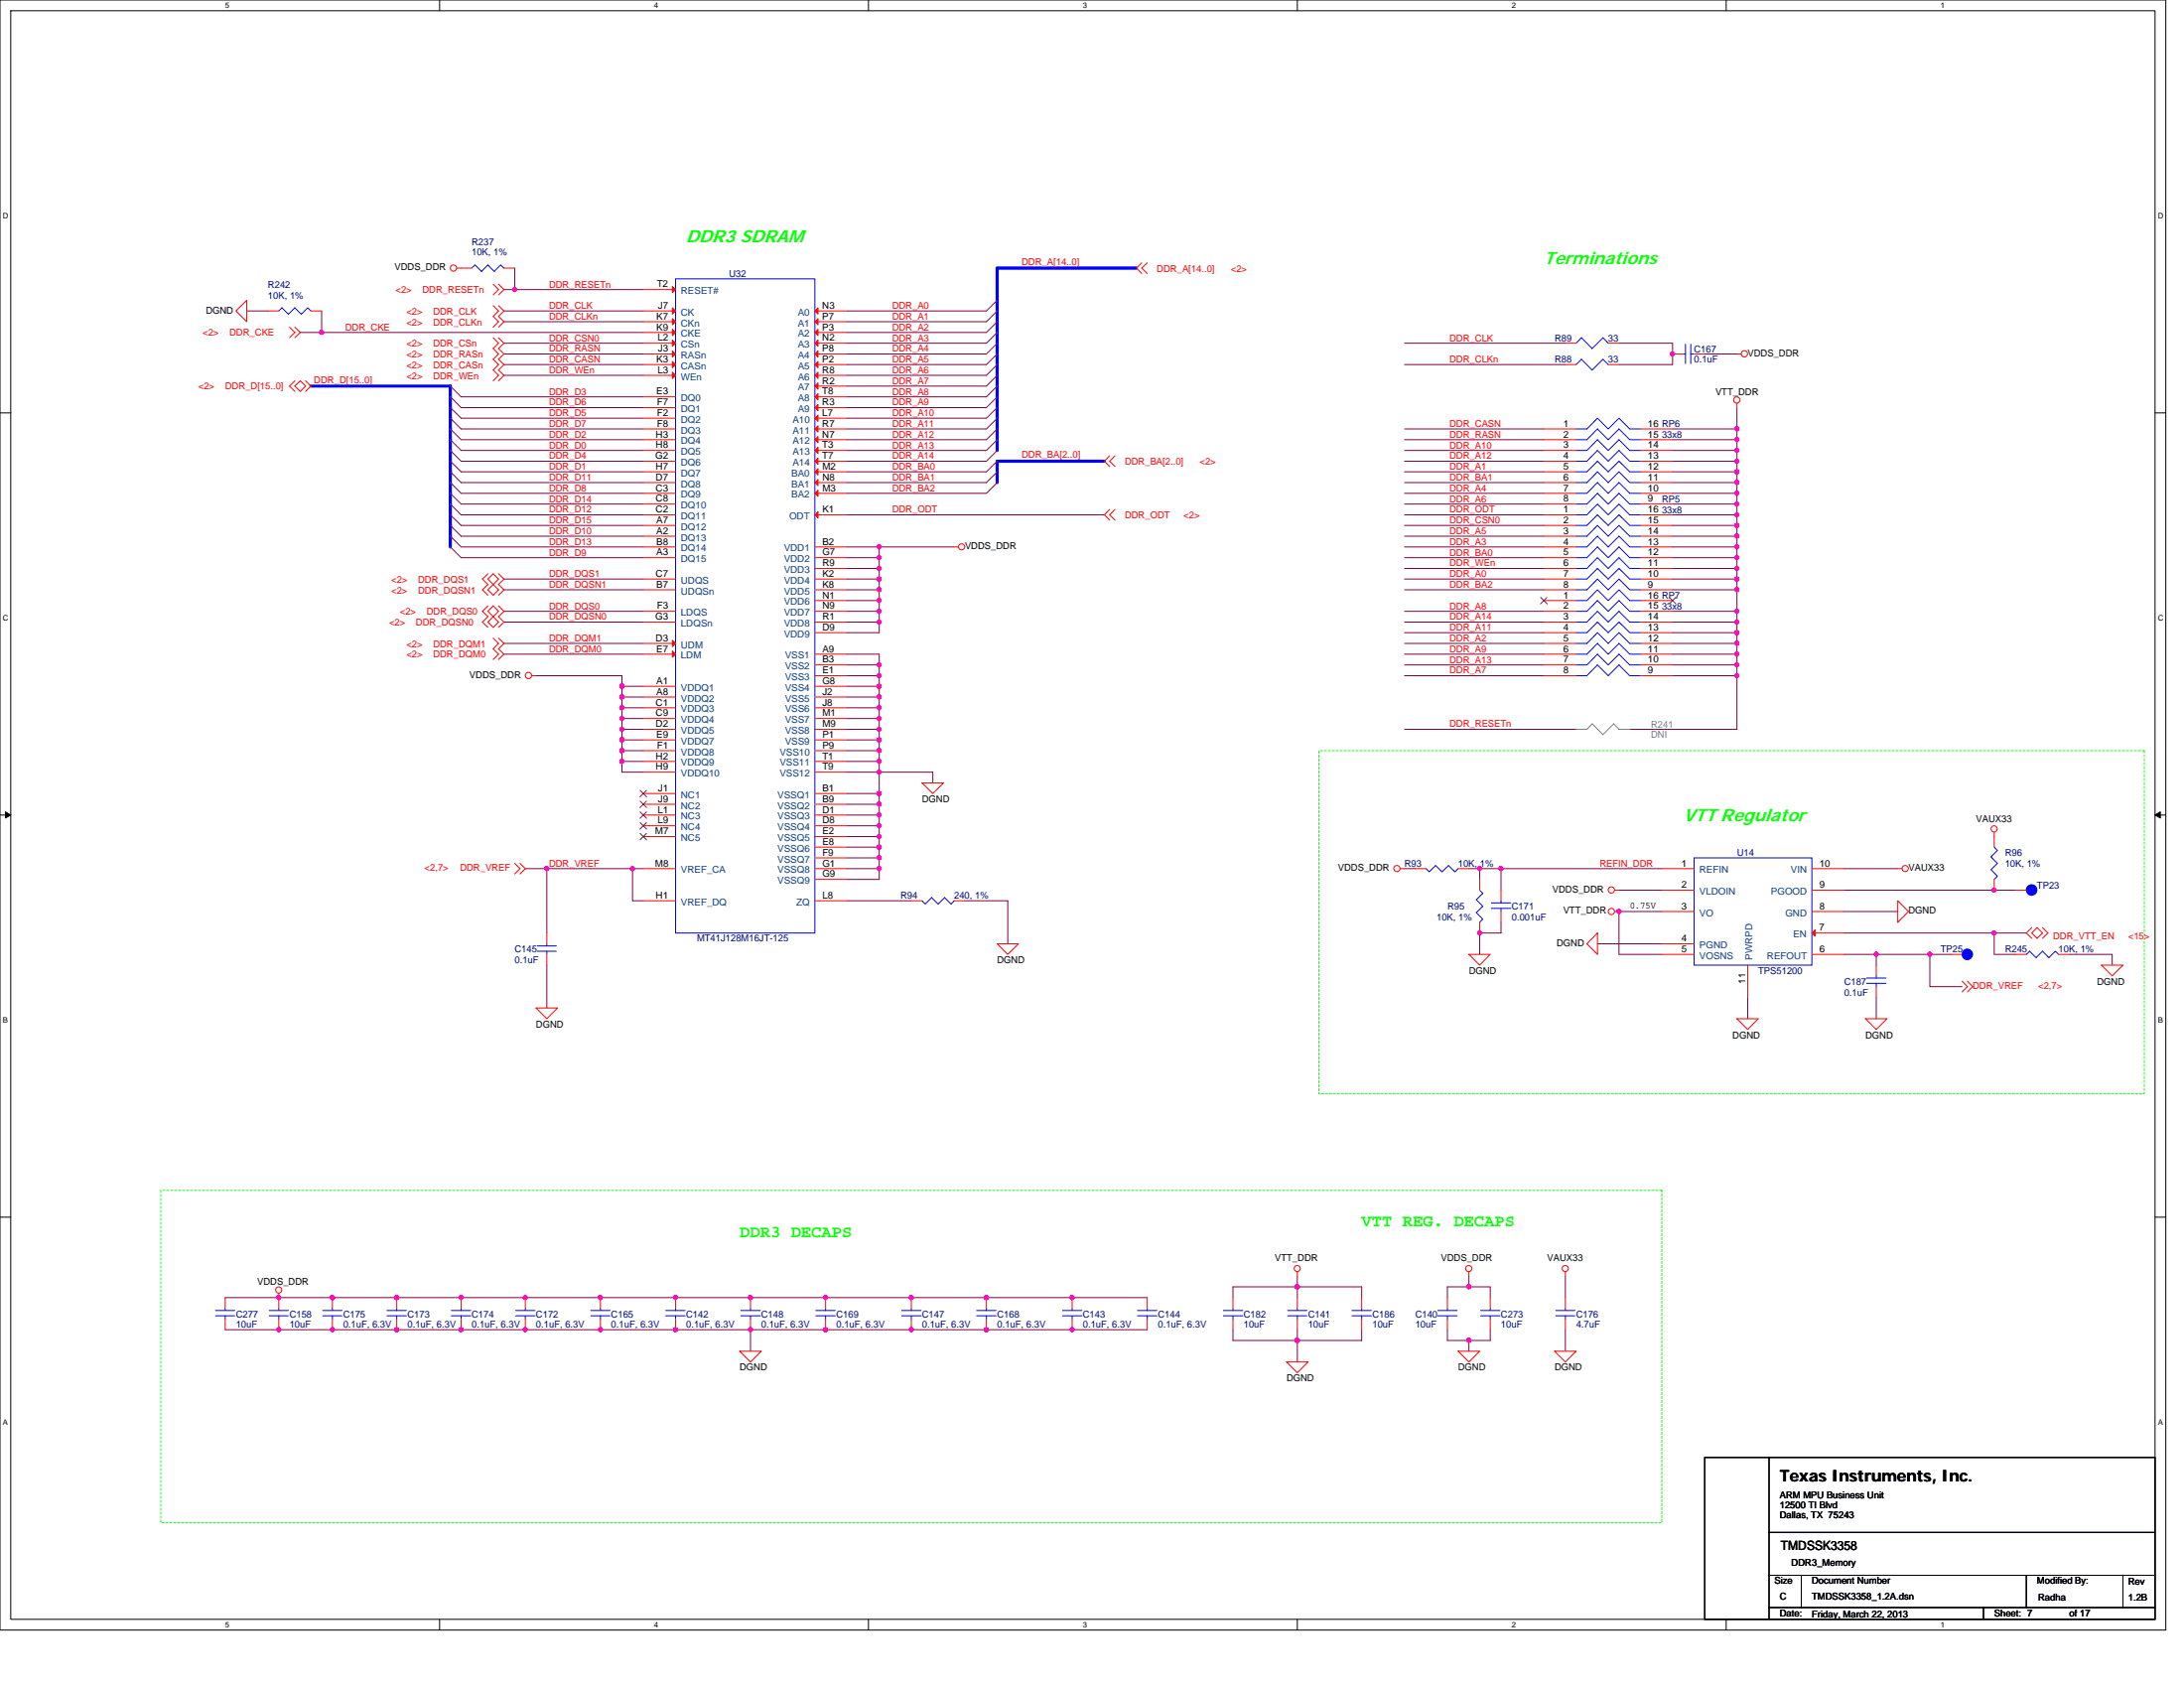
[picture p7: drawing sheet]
<svg xmlns="http://www.w3.org/2000/svg" width="279mm" height="216mm" viewBox="0 0 279 216" stroke-linecap="round" stroke-linejoin="round" font-family="sans-serif">
<path d="M0 0h277.1v208.5h-277.1zM1.4 1.4h274.3v205.7h-274.3z" fill="none" stroke="#000" stroke-width=".13"/>
<g fill="#fff">
<path d="M28.8 .1h.6v1.1h-.6z"/>
<path d="M28.8 207.3h.6v1.1h-.6z"/>
</g>
<path d="M56.2 0v1.4M56.2 207.1v1.4" fill="none" stroke="#000" stroke-width=".13"/>
<g fill="#fff">
<path d="M83.7 .1h.5v1.1h-.5z"/>
<path d="M83.7 207.3h.5v1.1h-.5z"/>
</g>
<path d="M111.1 0v1.4M111.1 207.1v1.4" fill="none" stroke="#000" stroke-width=".13"/>
<g fill="#fff">
<path d="M138.5 .1h.6v1.1h-.6z"/>
<path d="M138.5 207.3h.6v1.1h-.6z"/>
</g>
<path d="M166 0v1.4M166 207.1v1.4" fill="none" stroke="#000" stroke-width=".13"/>
<g fill="#fff">
<path d="M193.4 .1h.6v1.1h-.6z"/>
<path d="M193.4 207.3h.6v1.1h-.6z"/>
</g>
<path d="M220.8 0v1.4M220.8 207.1v1.4" fill="none" stroke="#000" stroke-width=".13"/>
<g fill="#fff">
<path d="M248.3 .1h.5v1.1h-.5z"/>
<path d="M248.3 207.3h.5v1.1h-.5z"/>
<path d="M.4 27.1h.7v1.1h-.7z"/>
<path d="M276.1 27.1h.7v1.1h-.7z"/>
<path d="M.4 78.5h.7v1.1h-.7z"/>
<path d="M276.1 78.5h.7v1.1h-.7z"/>
</g>
<path d="M0 52.8h1.4M275.7 52.8h1.4" fill="none" stroke="#000" stroke-width=".13"/>
<g fill="#fff">
<path d="M.4 130h.6v1.1h-.6z"/>
<path d="M276.1 130h.6v1.1h-.6z"/>
</g>
<path d="M0 104.2h1.4M275.7 104.2h1.4" fill="none" stroke="#000" stroke-width=".13"/>
<path d="M.7 103.8l.7 .4-.7 .4zM275.7 104.2l.7-.4v.8z" fill="#000" stroke="#000" stroke-width=".13"/>
<g fill="#fff">
<path d="M.4 181.4h.6v1.1h-.6z"/>
<path d="M276.1 181.4h.6v1.1h-.6z"/>
</g>
<path d="M0 155.7h1.4M275.7 155.7h1.4M218.1 186.4h57.6v20.7h-57.6zM226.3 186.4v20.6M226.3 196h49.4M226.3 201.5h49.4M226.3 205.6h49.4M230.4 201.5v4.1M253.7 205.6v1.4M259.2 201.5v4.1M271.6 201.5v4.1" fill="none" stroke="#000" stroke-width=".13"/>
<path d="M168.7 96h105.6v43.9h-105.6zM20.6 152.3h192v42.5h-192z" fill="none" stroke="#0f0" stroke-width=".13" stroke-dasharray=".3 .3"/>
<path d="M145.4 34.3h-17.8v23.3M39.8 49.4h17.8v20.6M141.3 59h-13.7v2.7" fill="none" stroke="#00f" stroke-width=".4"/>
<g fill="none" stroke="#800040" stroke-width=".13">
<path d="M31.6 39.8h2.7M41.1 39.8v2.7M64.5 37h1.3M64.5 39.8h17.8M65.8 34.3v2.7M65.8 37h16.5M127.6 39.8l-1.4 1.3h-17.8M127.6 38.4l-1.4 1.4h-17.8M38.4 42.5h2.7M41.1 42.5h41.2M57.6 53.5l1.4 1.4h23.3M57.6 52.1l1.4 1.4h23.3"/>
<path d="M57.6 50.8l1.4 1.3h23.3M57.6 57.6l1.4 1.4h23.3M57.6 56.2l1.4 1.4h23.3M57.6 59l1.4 1.3h23.3M57.6 49.4l1.4 1.4h23.3M57.6 54.9l1.4 1.3h23.3M64.5 41.1h17.8M64.5 46.6h17.8M64.5 48h17.8M64.5 45.3h17.8M64.5 43.9h17.8M127.6 42.5l-1.4 1.4h-17.8"/>
<path d="M127.6 43.9l-1.4 1.4h-17.8M127.6 50.8l-1.4 1.3h-17.8M127.6 49.4l-1.4 1.4h-17.8M127.6 41.1l-1.4 1.4h-17.8M127.6 46.6l-1.4 1.4h-17.8M127.6 45.3l-1.4 1.3h-17.8M127.6 52.1l-1.4 1.4h-17.8M127.6 57.6l-1.4 1.4h-17.8M127.6 56.2l-1.4 1.4h-17.8M127.6 48l-1.4 1.4h-17.8M127.6 54.9l-1.4 1.3h-17.8M127.6 53.5l-1.4 1.4h-17.8"/>
<path d="M127.6 59l-1.4 1.3h-17.8M179.7 46.6h20.6M179.7 54.9h17.8M179.7 56.2h17.8M179.7 57.6h17.8M179.7 59h17.8M179.7 43.9h20.6M207.1 43.9h6.9v2.7h-6.9M214 54.9h8.2M214 56.2h8.2M214 57.6h8.2M214 59h8.2"/>
<path d="M218.1 45.3h4.1M222.2 54.9v1.3M222.2 59v1.3M222.2 57.6v1.4M222.2 56.2v1.4M222.2 52.1v2.8M57.6 64.5l1.4 1.3h23.3M57.6 63.1l1.4 1.4h23.3M57.6 61.7l1.4 1.4h23.3M57.6 68.6l1.4 1.4h23.3M57.6 67.2l1.4 1.4h23.3M57.6 70l1.4 1.3h23.3"/>
<path d="M57.6 65.8l1.4 1.4h23.3M57.6 60.3l1.4 1.4h23.3M64.5 78.2h17.8M64.5 79.6h17.8M64.5 74.1h17.8M64.5 75.4h17.8M108.4 70h4.1M108.4 71.3h4.1M108.4 72.7h4.1M108.4 74.1h4.1M108.4 75.4h4.1M108.4 76.8h4.1"/>
<path d="M108.4 78.2h4.1M108.4 79.6h4.1M108.4 65.8h32.9M112.5 70h9.6M112.5 72.7v1.4M112.5 70v1.3M112.5 71.3v1.4M112.5 74.1v1.3M112.5 79.6v1.3h-4.1M112.5 76.8v1.4M112.5 75.4v1.4M112.5 78.2v1.4"/>
<path d="M127.6 61.7l-1.4 1.4h-17.8M127.6 60.3l-1.4 1.4h-17.8M179.7 72.7h17.8M179.7 74.1h17.8M179.7 68.6h17.8M179.7 70h17.8M179.7 71.3h17.8M179.7 60.3h17.8M179.7 61.7h17.8M179.7 63.1h17.8M179.7 64.5h17.8M179.7 75.4h17.8"/>
<path d="M179.7 78.2h17.8M179.7 79.6h17.8M179.7 67.2h17.8M179.7 65.8h17.8M214 60.3h8.2M214 61.7h8.2M214 63.1h8.2M214 64.5h8.2M214 65.8h8.2M214 67.2h8.2M214 68.6h8.2M214 70h8.2"/>
<path d="M214 71.3h8.2M214 72.7h8.2M214 74.1h8.2M214 75.4h8.2M214 78.2h8.2M214 79.6h8.2M222.2 78.2v1.4M222.2 63.1v1.4M222.2 60.3v1.4M222.2 79.6v1.3M222.2 70v1.3M222.2 67.2v1.4"/>
<path d="M222.2 65.8v1.4M222.2 75.4v2.8M222.2 74.1v1.3M222.2 72.7v1.4M222.2 71.3v1.4M222.2 64.5v1.3M222.2 61.7v1.4M222.2 68.6v1.4M64.5 83.7h17.8M64.5 82.3h17.8M68.6 86.4h11v1.4M79.6 90.5v1.4"/>
<path d="M79.6 89.2v1.3M79.6 87.8v1.4M79.6 97.4v1.4h2.7M79.6 93.3v1.3M79.6 96v1.4M79.6 94.6v1.4M79.6 91.9v1.4M79.6 87.8h2.7M79.6 90.5h2.7M79.6 89.2h2.7M79.6 91.9h2.7M79.6 94.6h2.7"/>
<path d="M79.6 97.4h2.7M79.6 96h2.7M79.6 93.3h2.7M108.4 83.7h4.1v1.3M108.4 85h4.1M108.4 86.4h4.1M108.4 87.8h4.1M108.4 89.2h4.1M108.4 90.5h4.1M108.4 91.9h4.1M108.4 93.3h4.1M108.4 94.6h4.1"/>
<path d="M108.4 96h4.1M108.4 97.4h4.1M108.4 98.8h4.1M112.5 97.4v1.4M112.5 96v1.4M112.5 94.6v1.4M112.5 93.3v1.3M112.5 87.8v1.4M112.5 98.8v2.7M112.5 91.9v1.4M112.5 90.5v1.4M112.5 89.2v1.3"/>
<path d="M112.5 86.4v1.4M112.5 85v1.4M112.5 98.8h6.8v1.3M179.7 82.3h17.8M179.7 83.7h17.8M179.7 85h17.8M179.7 86.4h17.8M179.7 80.9h17.8M179.7 93.3h21.9M214 80.9h8.2M214 82.3h8.2M214 83.7h8.2"/>
<path d="M214 85h8.2M214 86.4h8.2M222.2 85v1.4M222.2 80.9v1.4M222.2 83.7v1.3M222.2 82.3v1.4M222.2 86.4v6.9h-13.7M67.2 111.1h2.8v8.2M70 111.1h10.9v4.1h1.4M80.9 111.1h1.4M108.4 101.5h4.1M108.4 102.9h4.1"/>
<path d="M108.4 104.2h4.1M108.4 105.6h4.1M108.4 107h4.1M108.4 108.4h4.1M108.4 109.7h4.1M108.4 111.1h4.1M108.4 115.2h8.2M112.5 111.1v1.4h-4.1M112.5 105.6v1.4M112.5 108.4v1.3M112.5 104.2v1.4M112.5 102.9v1.3"/>
<path d="M112.5 101.5v1.4M112.5 107v1.4M112.5 109.7v1.4M123.4 115.2h5.5v5.5M179.7 111.1h1.4M187.9 111.1h1.4M189.3 111.1h2.7v2.8M189.3 111.1v1.4M192 118v1.3h-2.7v2.8M192 111.1h20.6M207.1 113.9h5.5M212.6 116.6h-5.5v5.5h5.5"/>
<path d="M235.9 116.6h6.9M235.9 111.1h6.9M235.9 119.3h19.2M235.9 113.9h22M255.1 119.3v2.8h2.8M255.1 119.3h4.1M70 123.4v5.5M204.4 120.7h8.2M223.6 127.6v2.7M235.9 122.1h4.1M240 127.6v2.7M240 122.1v1.3"/>
<path d="M240 122.1h6.9M246.9 122.1h2.7M246.9 122.1v4.1h4.1M264.7 122.1h5.5v1.3M28.8 166h118M28.8 170.1h67.2M96 170.1h50.8M96 170.1v2.7M157.7 170.1v1.3h8.3M166 164.6h8.2v1.4M166 164.6v1.4M166 171.4v2.8"/>
<path d="M166 170.1v1.3M166 164.6h-8.3v1.4M166 163.2v1.4M174.2 170.1v1.3h-8.2M185.2 170.1v1.3h2.7M187.9 164.6h2.7v1.4M187.9 171.4v1.4M187.9 164.6h-2.7v1.4M187.9 163.2v1.4M190.6 170.1v1.3h-2.7M200.3 170.1v2.7M200.3 163.2v2.8"/>
</g>
<g fill="#f0f" stroke="#f0f" stroke-width=".13">
<circle cx="112.5" cy="74" r=".27"/>
<circle cx="112.5" cy="72.7" r=".27"/>
<circle cx="112.5" cy="69.9" r=".27"/>
<circle cx="112.5" cy="71.3" r=".27"/>
<circle cx="112.5" cy="79.6" r=".27"/>
<circle cx="112.5" cy="76.8" r=".27"/>
<circle cx="112.5" cy="75.4" r=".27"/>
<circle cx="112.5" cy="108.3" r=".27"/>
<circle cx="112.5" cy="111.1" r=".27"/>
<circle cx="112.5" cy="105.6" r=".27"/>
<circle cx="112.5" cy="97.4" r=".27"/>
<circle cx="112.5" cy="96" r=".27"/>
<circle cx="112.5" cy="94.6" r=".27"/>
<circle cx="112.5" cy="93.3" r=".27"/>
<circle cx="112.5" cy="87.8" r=".27"/>
<circle cx="112.5" cy="104.2" r=".27"/>
<circle cx="112.5" cy="102.9" r=".27"/>
<circle cx="112.5" cy="101.5" r=".27"/>
<circle cx="112.5" cy="98.8" r=".27"/>
<circle cx="112.5" cy="91.9" r=".27"/>
<circle cx="112.5" cy="90.5" r=".27"/>
<circle cx="112.5" cy="89.1" r=".27"/>
<circle cx="79.6" cy="87.8" r=".27"/>
<circle cx="79.6" cy="90.5" r=".27"/>
<circle cx="79.6" cy="89.1" r=".27"/>
<circle cx="79.6" cy="91.9" r=".27"/>
<circle cx="79.6" cy="94.6" r=".27"/>
<circle cx="79.6" cy="97.4" r=".27"/>
<circle cx="79.6" cy="96" r=".27"/>
<circle cx="79.6" cy="93.3" r=".27"/>
<circle cx="41.1" cy="42.5" r=".27"/>
<circle cx="65.8" cy="37" r=".27"/>
<circle cx="80.9" cy="111.1" r=".27"/>
<circle cx="69.9" cy="111.1" r=".27"/>
<circle cx="222.2" cy="54.9" r=".27"/>
<circle cx="222.2" cy="63.1" r=".27"/>
<circle cx="222.2" cy="65.8" r=".27"/>
<circle cx="222.2" cy="69.9" r=".27"/>
<circle cx="222.2" cy="78.2" r=".27"/>
<circle cx="222.2" cy="83.7" r=".27"/>
<circle cx="222.2" cy="85" r=".27"/>
<circle cx="222.2" cy="86.4" r=".27"/>
<circle cx="222.2" cy="80.9" r=".27"/>
<circle cx="222.2" cy="60.3" r=".27"/>
<circle cx="222.2" cy="59" r=".27"/>
<circle cx="222.2" cy="57.6" r=".27"/>
<circle cx="222.2" cy="56.2" r=".27"/>
<circle cx="222.2" cy="79.6" r=".27"/>
<circle cx="222.2" cy="67.2" r=".27"/>
<circle cx="222.2" cy="75.4" r=".27"/>
<circle cx="222.2" cy="74" r=".27"/>
<circle cx="222.2" cy="72.7" r=".27"/>
<circle cx="222.2" cy="71.3" r=".27"/>
<circle cx="214" cy="45.3" r=".27"/>
<circle cx="192" cy="111.1" r=".27"/>
<circle cx="189.3" cy="119.3" r=".27"/>
<circle cx="112.5" cy="78.2" r=".27"/>
<circle cx="222.2" cy="64.5" r=".27"/>
<circle cx="112.5" cy="107" r=".27"/>
<circle cx="222.2" cy="61.7" r=".27"/>
<circle cx="222.2" cy="68.6" r=".27"/>
<circle cx="222.2" cy="82.3" r=".27"/>
<circle cx="112.5" cy="86.4" r=".27"/>
<circle cx="112.5" cy="85" r=".27"/>
<circle cx="112.5" cy="109.7" r=".27"/>
<circle cx="189.3" cy="111.1" r=".27"/>
<circle cx="166" cy="164.6" r=".27"/>
<circle cx="166" cy="171.4" r=".27"/>
<circle cx="187.9" cy="171.4" r=".27"/>
<circle cx="246.9" cy="122.1" r=".27"/>
<circle cx="240" cy="122.1" r=".27"/>
<circle cx="255.1" cy="113.8" r=".27"/>
<circle cx="207.1" cy="116.6" r=".27"/>
<circle cx="255.1" cy="119.3" r=".27"/>
<circle cx="187.9" cy="164.6" r=".27"/>
<circle cx="50.7" cy="166" r=".27"/>
<circle cx="42.5" cy="166" r=".27"/>
<circle cx="59" cy="166" r=".27"/>
<circle cx="105.6" cy="166" r=".27"/>
<circle cx="86.4" cy="166" r=".27"/>
<circle cx="67.2" cy="166" r=".27"/>
<circle cx="76.8" cy="166" r=".27"/>
<circle cx="126.2" cy="166" r=".27"/>
<circle cx="116.6" cy="166" r=".27"/>
<circle cx="137.1" cy="166" r=".27"/>
<circle cx="137.1" cy="170.1" r=".27"/>
<circle cx="42.5" cy="170.1" r=".27"/>
<circle cx="96" cy="170.1" r=".27"/>
<circle cx="50.7" cy="170.1" r=".27"/>
<circle cx="105.6" cy="170.1" r=".27"/>
<circle cx="59" cy="170.1" r=".27"/>
<circle cx="76.8" cy="170.1" r=".27"/>
<circle cx="116.6" cy="170.1" r=".27"/>
<circle cx="67.2" cy="170.1" r=".27"/>
<circle cx="86.4" cy="170.1" r=".27"/>
<circle cx="126.2" cy="170.1" r=".27"/>
<circle cx="35.7" cy="166" r=".27"/>
<circle cx="35.7" cy="170.1" r=".27"/>
<circle cx="96" cy="166" r=".27"/>
</g>
<g fill="none" stroke="#f00" stroke-width=".13">
<path d="M30.2 39.8l1.4-1.4v2.7zM34.3 39.8h1.4M39.8 39.8h1.3M58.4 34.3h1.9M63.1 39.1l.7 .7-.7 .7 .7 .6-.7 .7M63.1 36.3l.7 .7-.7 .7M63.8 39.1l.7 .7-.7 .7 .7 .6-.7 .7M63.8 36.3l.7 .7-.7 .7M64.5 34.3h1.3M82.3 39.8h4.1M82.3 37h4.1M104.2 39.8h4.2"/>
<path d="M146.1 33.6l-.7 .7 .7 .7M146.8 33.6l-.7 .7 .7 .7M37 41.8l.7 .7-.7 .7M37.7 49.4l.7-.7 .7 .7-.7 .7zM37.7 48.7l-.7 .7 .7 .7M37.7 41.8l.7 .7-.7 .7M39.1 48.7l.7 .7-.7 .7M63.1 43.2l.7 .7-.7 .7 .7 .7-.7 .7 .7 .6-.7 .7 .7 .7-.7 .7M63.8 43.2l.7 .7-.7 .7 .7 .7-.7 .7 .7 .6-.7 .7 .7 .7-.7 .7M82.3 41.1h4.1M82.3 42.5h4.1M82.3 43.9h4.1"/>
<path d="M82.3 45.3h4.1M82.3 46.6h4.1M82.3 48h4.1M82.3 50.8h4.1M82.3 52.1h4.1M82.3 53.5h4.1M82.3 54.9h4.1M82.3 56.2h4.1M82.3 57.6h4.1M82.3 59h4.1M104.2 41.1h4.2M104.2 42.5h4.2"/>
<path d="M104.2 43.9h4.2M104.2 45.3h4.2M104.2 46.6h4.2M104.2 48h4.2M104.2 49.4h4.2M104.2 50.8h4.2M104.2 52.1h4.2M104.2 53.5h4.2M104.2 54.9h4.2M104.2 56.2h4.2M104.2 57.6h4.2M104.2 59h4.2"/>
<path d="M142 58.3l-.7 .7 .7 .7M142.6 58.3l-.6 .7 .6 .7M197.5 54.9h4.1M197.5 56.2h4.1M197.5 57.6h4.1M197.5 59h4.1M200.3 43.9h1.3M200.3 46.6h1.3M205.7 43.9h1.4M205.7 46.6h1.4M209.9 54.9h4.1M209.9 59h4.1"/>
<path d="M209.9 57.6h4.1M209.9 56.2h4.1M214 45.3h1.3M216.7 45.3h1.4M222.2 45.3h.6M222.2 51.6v.5M62.4 74.1l.7-.7 .7 .7-.7 .7zM62.4 77.5l-.7 .7 .7 .7-.7 .7 .7 .6M62.4 73.4l-.7 .7 .7 .7-.7 .6 .7 .7M63.1 78.9l.7 .7-.7 .6-.7-.6zM63.1 74.8l.7 .6-.7 .7-.7-.7zM63.1 77.5l.7 .7-.7 .7-.7-.7z"/>
<path d="M63.8 77.5l.7 .7-.7 .7 .7 .7-.7 .6M63.8 73.4l.7 .7-.7 .7 .7 .6-.7 .7M82.3 60.3h4.1M82.3 75.4h4.1M82.3 79.6h4.1M82.3 74.1h4.1M82.3 78.2h4.1M82.3 61.7h4.1M82.3 64.5h4.1M82.3 65.8h4.1M82.3 70h4.1M82.3 67.2h4.1"/>
<path d="M82.3 71.3h4.1M82.3 68.6h4.1M82.3 63.1h4.1M104.2 60.3h4.2M104.2 61.7h4.2M104.2 63.1h4.2M104.2 65.8h4.2M104.2 70h4.2M104.2 71.3h4.2M104.2 74.1h4.2M104.2 75.4h4.2M104.2 76.8h4.2"/>
<path d="M104.2 78.2h4.2M104.2 79.6h4.2M104.2 72.7h4.2M122.1 70h.5M142 65.2l-.7 .6 .7 .7M142.6 65.2l-.6 .6 .6 .7M197.5 65.8h4.1M197.5 67.2h4.1M197.5 68.6h4.1M197.5 70h4.1M197.5 71.3h4.1M197.5 72.7h4.1"/>
<path d="M197.5 74.1h4.1M197.5 75.4h4.1M197.5 60.3h4.1M197.5 61.7h4.1M197.5 63.1h4.1M197.5 64.5h4.1M197.5 76.8h4.1M197.5 78.2h4.1M197.5 79.6h4.1M209.9 65.8h4.1M209.9 75.4h4.1M209.9 74.1h4.1"/>
<path d="M209.9 72.7h4.1M209.9 71.3h4.1M209.9 70h4.1M209.9 68.6h4.1M209.9 67.2h4.1M209.9 64.5h4.1M209.9 63.1h4.1M209.9 61.7h4.1M209.9 60.3h4.1M209.9 76.8h4.1M209.9 79.6h4.1M209.9 78.2h4.1"/>
<path d="M63.1 81.6l.7 .7-.7 .7 .7 .7-.7 .6M63.8 81.6l.7 .7-.7 .7 .7 .7-.7 .6M68 86.4h.6M82.3 87.8h4.1M82.3 89.2h4.1M82.3 90.5h4.1M82.3 91.9h4.1M82.3 93.3h4.1M82.3 82.3h4.1M82.3 83.7h4.1M82.3 94.6h4.1M82.3 96h4.1"/>
<path d="M82.3 97.4h4.1M82.3 98.8h4.1M104.2 83.7h4.2M104.2 85h4.2M104.2 86.4h4.2M104.2 87.8h4.2M104.2 80.9h4.2M104.2 89.2h4.2M104.2 90.5h4.2M104.2 91.9h4.2M104.2 93.3h4.2M104.2 94.6h4.2"/>
<path d="M104.2 96h4.2M104.2 97.4h4.2M104.2 98.8h4.2M197.5 80.9h4.1M197.5 82.3h4.1M197.5 83.7h4.1M197.5 85h4.1M197.5 86.4h4.1M209.9 86.4h4.1M209.9 85h4.1M209.9 83.7h4.1M209.9 82.3h4.1"/>
<path d="M209.9 80.9h4.1M65.8 110.4l.7 .7-.7 .7M66.5 110.4l.7 .7-.7 .7M70 119.3v1.4M82.3 115.2h4.1M82.3 101.5h4.1M82.3 102.9h4.1M82.3 104.2h4.1M82.3 105.6h4.1M82.3 107h4.1M82.3 111.1h4.1M104.2 105.6h4.2"/>
<path d="M104.2 104.2h4.2M104.2 102.9h4.2M104.2 101.5h4.2M104.2 107h4.2M104.2 108.4h4.2M104.2 109.7h4.2M104.2 111.1h4.2M104.2 112.5h4.2M104.2 115.2h4.2M116.6 115.2h1.4M118 100.1h2.7l-1.4 1.4zM122.1 115.2h1.3"/>
<path d="M179.1 111.1h.6M181.1 111.1h1.3M186.5 111.1h1.4M189.3 112.5v1.4M189.3 118v1.3M192 113.9v1.3M192 116.6v1.4M204.4 119.3v2.8l-1.4-1.4zM206.6 113.9h.5M206.6 116.6h.5M212.6 111.1h4.1M212.6 113.9h4.1"/>
<path d="M212.6 116.6h4.1M231.8 119.3h4.1M231.8 116.6h4.1M231.8 113.9h4.1M231.8 111.1h4.1M242.8 111.1h.5M242.8 115.2l1.4 1.4-1.4 1.4zM255.1 106.4v2M255.1 112.5v1.4M257.9 113.9h1.3M259.9 118.6l-.7 .7 .7 .7M260.6 118.6l.7 .7-.7 .7-.7-.7z"/>
<path d="M261.3 118.6l.7 .7-.7 .7M68.6 128.9h2.7l-1.3 1.4zM70 122.1v1.3M127.6 120.7h2.7l-1.4 1.4zM187.9 122.1h2.7l-1.3 1.3zM212.6 120.7h4.1M212.6 122.1h4.1M222.2 130.3h2.7l-1.3 1.4zM223.6 123.4v4.2M231.8 122.1h4.1M238.7 130.3h2.7l-1.4 1.4zM240 123.4v1.4"/>
<path d="M240 126.2v1.4M249.6 122.1h1.4M251 125.5l.7 .7-.7 .7M251.7 125.5l.7 .7-.7 .7M257.9 122.1h1.3M263.4 122.1h1.3M268.8 123.4h2.8l-1.4 1.4zM28.8 166v1.3M28.8 168.7v1.4M35.7 165.4v1.9M35.7 168.7v1.4M42.5 166v1.3"/>
<path d="M42.5 168.7v1.4M50.8 166v1.3M50.8 168.7v1.4M59 166v1.3M59 168.7v1.4M67.2 166v1.3M67.2 168.7v1.4M76.8 166v1.3M76.8 168.7v1.4M86.4 166v1.3M86.4 168.7v1.4M94.6 172.8h2.8l-1.4 1.4z"/>
<path d="M96 166v1.3M96 168.7v1.4M105.6 166v1.3M105.6 168.7v1.4M116.6 166v1.3M116.6 168.7v1.4M126.2 166v1.3M126.2 168.7v1.4M137.2 166v1.3M137.2 168.7v1.4M146.8 166v1.3M146.8 168.7v1.4"/>
<path d="M157.7 166v1.3M157.7 168.7v1.4M164.6 174.2h2.7l-1.3 1.4zM166 162.7v.5M166 166v1.3M166 168.7v1.4M174.2 166v1.3M174.2 168.7v1.4M185.2 166v1.3M185.2 168.7v1.4M186.5 172.8h2.8l-1.4 1.4zM187.9 162.7v.5"/>
<path d="M190.6 166v1.3M190.6 168.7v1.4M198.9 172.8h2.7l-1.3 1.4zM200.3 162.7v.5M200.3 166v1.3M200.3 168.7v1.4"/>
<circle cx="58" cy="34.3" r=".4"/>
<circle cx="222.2" cy="51.2" r=".4"/>
<circle cx="223.2" cy="45.3" r=".4"/>
<circle cx="123" cy="69.9" r=".4"/>
<circle cx="67.6" cy="86.4" r=".4"/>
<circle cx="178.7" cy="111.1" r=".4"/>
<circle cx="206.1" cy="113.8" r=".4"/>
<circle cx="206.1" cy="116.6" r=".4"/>
<circle cx="243.7" cy="111.1" r=".4"/>
<circle cx="255.1" cy="106" r=".4"/>
<circle cx="35.6" cy="165" r=".4"/>
<circle cx="166" cy="162.3" r=".39"/>
<circle cx="187.9" cy="162.3" r=".4"/>
<circle cx="200.2" cy="162.3" r=".39"/>
</g>
<g fill="none" stroke="#00f" stroke-width=".13">
<path d="M39.8 39.8l-.4-.4-.9 .8-.8-.8-.8 .8-.8-.8-.4 .4M64.5 34.3l-.4-.4-.9 .8-.8-.8-.8 .8-.8-.8-.5 .4M86.4 35.7h17.8v83.6h-17.8zM201.6 56.2h1.4l1.4-1.3 1.3 1.3 1.4-1.3 1.4 1.3h1.4M201.6 57.6h1.4l1.4-1.4 1.3 1.4 1.4-1.4 1.4 1.4h1.4M201.6 59h1.4l1.4-1.4 1.3 1.4 1.4-1.4 1.4 1.4h1.4M201.6 46.6l.7-.6 1.4 1.3 1.4-1.3 .6 .6M201.6 54.9h1.4l1.4-1.4 1.3 1.4 1.4-1.4 1.4 1.4h1.4M205.7 43.9l-.6-.7-1.4 1.4-1.4-1.4-.7 .7M215.3 45.3h.3M215.6 44v2.5M216.3 44v2.5"/>
<path d="M216.3 45.3h.4M201.6 67.2h1.4l1.4-1.4 1.3 1.4 1.4-1.4 1.4 1.4h1.4M201.6 68.6h1.4l1.4-1.4 1.3 1.4 1.4-1.4 1.4 1.4h1.4M201.6 70h1.4l1.4-1.4 1.3 1.4 1.4-1.4 1.4 1.4h1.4M201.6 71.3h1.4l1.4-1.3 1.3 1.3 1.4-1.3 1.4 1.3h1.4M201.6 72.7h1.4l1.4-1.4 1.3 1.4 1.4-1.4 1.4 1.4h1.4M201.6 74.1h1.4l1.4-1.4 1.3 1.4 1.4-1.4 1.4 1.4h1.4M201.6 75.4h1.4l1.4-1.3 1.3 1.3 1.4-1.3 1.4 1.3h1.4M201.6 60.3h1.4l1.4-1.3 1.3 1.3 1.4-1.3 1.4 1.3h1.4M201.6 61.7h1.4l1.4-1.4 1.3 1.4 1.4-1.4 1.4 1.4h1.4M201.6 63.1h1.4l1.4-1.4 1.3 1.4 1.4-1.4 1.4 1.4h1.4M201.6 64.5h1.4l1.4-1.4 1.3 1.4 1.4-1.4 1.4 1.4h1.4"/>
<path d="M201.6 78.2h1.4l1.4-1.4 1.3 1.4 1.4-1.4 1.4 1.4h1.4M201.6 79.6h1.4l1.4-1.4 1.3 1.4 1.4-1.4 1.4 1.4h1.4M201.6 65.8h1.4l1.4-1.3 1.3 1.3 1.4-1.3 1.4 1.3h1.4M201.6 76.8h1.4l1.4-1.4 1.3 1.4 1.4-1.4 1.4 1.4h1.4M201.6 80.9h1.4l1.4-1.3 1.3 1.3 1.4-1.3 1.4 1.3h1.4M201.6 82.3h1.4l1.4-1.4 1.3 1.4 1.4-1.4 1.4 1.4h1.4M201.6 83.7h1.4l1.4-1.4 1.3 1.4 1.4-1.4 1.4 1.4h1.4M201.6 85h1.4l1.4-1.3 1.3 1.3 1.4-1.3 1.4 1.3h1.4M201.6 86.4h1.4l1.4-1.4 1.3 1.4 1.4-1.4 1.4 1.4h1.4M122.1 115.2l-.4 .4-.9-.8-.8 .8-.8-.8-.8 .8-.4-.4M186.5 111.1l-.4 .4-.8-.8-.8 .8-.8-.8-.9 .8-.4-.4M189.3 113.9l.4 .4-.8 .8 .8 .8-.8 .8 .8 .9-.4 .4"/>
<path d="M190.8 116.2h2.5M190.8 115.5h2.5M192 115.2v.3M192 116.2v.4M216.7 109.7h15.1v13.7h-15.1zM255.1 108.4l.4 .4-.8 .8 .8 .8-.8 .8 .8 .9-.4 .4M68.7 121.7h2.5M68.7 121h2.5M70 120.7v.3M70 121.7v.4M238.8 125.8h2.5M238.8 125.1h2.5"/>
<path d="M240 124.8v.3M240 125.8v.4M263.4 122.1l-.5-.4-.8 .8-.8-.8-.8 .8-.8-.8-.5 .4M27.6 168.3h2.4M27.6 167.6h2.4M28.8 167.3v.3M28.8 168.3v.4M34.4 168.3h2.5M34.4 167.6h2.5M35.7 167.3v.3M35.7 168.3v.4M41.3 168.3h2.5"/>
<path d="M41.3 167.6h2.5M42.5 167.3v.3M42.5 168.3v.4M49.5 168.3h2.5M49.5 167.6h2.5M50.8 167.3v.3M50.8 168.3v.4M57.7 168.3h2.5M57.7 167.6h2.5M59 167.3v.3M59 168.3v.4M66 168.3h2.5"/>
<path d="M66 167.6h2.5M67.2 167.3v.3M67.2 168.3v.4M75.6 168.3h2.4M75.6 167.6h2.4M76.8 167.3v.3M76.8 168.3v.4M85.2 168.3h2.5M85.2 167.6h2.5M86.4 167.3v.3M86.4 168.3v.4M94.8 168.3h2.5"/>
<path d="M94.8 167.6h2.5M96 167.3v.3M96 168.3v.4M104.4 168.3h2.4M104.4 167.6h2.4M105.6 167.3v.3M105.6 168.3v.4M115.4 168.3h2.4M115.4 167.6h2.4M116.6 167.3v.3M116.6 168.3v.4M124.9 168.3h2.5"/>
<path d="M124.9 167.6h2.5M126.2 167.3v.3M126.2 168.3v.4M135.9 168.3h2.5M135.9 167.6h2.5M137.2 167.3v.3M137.2 168.3v.4M145.5 168.3h2.5M145.5 167.6h2.5M146.8 167.3v.3M146.8 168.3v.4M156.5 168.3h2.5"/>
<path d="M156.5 167.6h2.5M157.7 167.3v.3M157.7 168.3v.4M164.7 168.3h2.5M164.7 167.6h2.5M166 167.3v.3M166 168.3v.4M173 168.3h2.4M173 167.6h2.4M174.2 167.3v.3M174.2 168.3v.4M183.9 168.3h2.5"/>
<path d="M183.9 167.6h2.5M185.2 167.3v.3M185.2 168.3v.4M189.4 168.3h2.5M189.4 167.6h2.5M190.6 167.3v.3M190.6 168.3v.4M199 168.3h2.5M199 167.6h2.5M200.3 167.3v.3M200.3 168.3v.4"/>
</g>
<g fill="#f00" stroke="#f00" stroke-width=".13">
<path d="M86 39.4l.4 .4-.4 .4z"/>
<path d="M86 40.7l.4 .4-.4 .5z"/>
<path d="M86 42.1l.4 .4-.4 .4z"/>
<path d="M86 43.5l.4 .4-.4 .4z"/>
<path d="M86 44.9l.4 .4-.4 .4z"/>
<path d="M86 46.2l.4 .4-.4 .4z"/>
<path d="M86 47.6l.4 .4-.4 .4z"/>
<path d="M104.2 39.8l.4-.4v.8z"/>
<path d="M104.2 41.1l.4-.4v.9z"/>
<path d="M104.2 42.5l.4-.4v.8z"/>
<path d="M104.2 43.9l.4-.4v.8z"/>
<path d="M104.2 45.3l.4-.4v.8z"/>
<path d="M104.2 46.6l.4-.4v.8z"/>
<path d="M104.2 48l.4-.4v.8z"/>
<path d="M104.2 49.4l.4-.4v.8z"/>
<path d="M104.2 50.8l.4-.4v.8z"/>
<path d="M104.2 52.1l.4-.4v.8z"/>
<path d="M104.2 53.5l.4-.4v.8z"/>
<path d="M104.2 54.9l.4-.4v.8z"/>
<path d="M104.2 56.2l.4-.4v.8z"/>
<path d="M104.2 57.6l.4-.4v.8z"/>
<path d="M104.2 59l.4-.4v.8z"/>
<path d="M104.2 60.3l.4-.4v.8z"/>
<path d="M104.2 61.7l.4-.4v.8z"/>
<path d="M104.2 63.1l.4-.4v.8z"/>
<path d="M104.2 65.8l.4-.4v.9z"/>
<path d="M86 81.9l.4 .4-.4 .4z"/>
<path d="M86 83.3l.4 .4-.4 .4z"/>
<path d="M86 36.6l.4 .4-.4 .4z"/>
<path d="M231.8 119.3l.4-.4v.8z"/>
</g>
<g fill="none" stroke="#804000" stroke-width=".13">
<path d="M197.1 76.4l.8 .8M197.9 76.4l-.8 .8M213.6 76.4l.8 .8M214.4 76.4l-.8 .8M81.9 101.1l.8 .8M81.9 102.5l.8 .8M81.9 103.8l.8 .9M81.9 105.2l.8 .8M81.9 106.6l.8 .8M82.7 101.1l-.8 .8M82.7 102.5l-.8 .8M82.7 103.8l-.8 .9"/>
<path d="M82.7 105.2l-.8 .8M82.7 106.6l-.8 .8"/>
</g>
<g fill="#00f" stroke="#00f" stroke-width=".13">
<circle cx="251.7" cy="122.1" r=".67"/>
<circle cx="259.9" cy="113.8" r=".68"/>
</g>
<path d="M201.6 93.3h1.4l.7-.7 1.4 1.4 1.3-1.4 .7 .7h1.4" fill="none" stroke="#808080" stroke-width=".13"/>
<g font-size="2.3" fill="#0f0">
<text x="87.8" y="31">DDR3 SDRAM</text>
<text x="197.5" y="33.7">Terminations</text>
<text x="215.4" y="105.1">VTT Regulator</text>
</g>
<g font-size="2.2" fill="#0f0">
<text x="94.6" y="158.2">DDR3 DECAPS</text>
<text x="174.2" y="156.8">VTT REG. DECAPS</text>
</g>
<text font-size="2.1" x="227.7" y="189.5">Texas Instruments, Inc.</text>
<text font-size="1.6" x="227.8" y="198.2">TMDSSK3358</text>
<g font-size="1.2">
<text x="50.5" y="34.6">VDDS_DDR</text>
<text x="26.3" y="40.1">DGND</text>
<text x="84" y="40.9">K7</text>
<text x="84" y="36.7">T2</text>
<text x="84.2" y="39.5">J7</text>
<text x="105.2" y="39.5">N3</text>
<text x="105.2" y="40.9">P7</text>
<text x="84" y="42.2">K9</text>
<text x="84" y="46.3">K3</text>
<text x="84.1" y="43.6">L2</text>
<text x="84.1" y="47.7">L3</text>
<text x="84.2" y="45">J3</text>
<text x="105.2" y="42.2">P3</text>
<text x="105.2" y="43.6">N2</text>
<text x="105.2" y="45">P8</text>
<text x="105.2" y="46.3">P2</text>
<text x="105.2" y="47.7">R8</text>
<text x="223.6" y="45.6">VDDS_DDR</text>
<text x="84" y="50.5">E3</text>
<text x="84.1" y="51.8">F7</text>
<text x="84.1" y="53.2">F2</text>
<text x="105.2" y="49.1">R2</text>
<text x="105.2" y="50.5">T8</text>
<text x="105.2" y="51.8">R3</text>
<text x="105.2" y="53.2">L7</text>
<text x="219.5" y="50.5">VTT_DDR</text>
<text x="83.8" y="58.7">G2</text>
<text x="83.9" y="55.9">H3</text>
<text x="83.9" y="57.3">H8</text>
<text x="84.1" y="54.6">F8</text>
<text x="105.2" y="54.6">R7</text>
<text x="105.2" y="55.9">N7</text>
<text x="105.2" y="57.3">T3</text>
<text x="105.2" y="58.7">T7</text>
<text x="200" y="54.6">1</text>
<text x="200" y="55.9">2</text>
<text x="200" y="57.3">3</text>
<text x="200" y="58.7">4</text>
<text x="210.8" y="54.6">16 RP6</text>
<text x="210.8" y="58.7">13</text>
<text x="210.8" y="57.3">14</text>
<text x="210.8" y="55.9">15</text>
<text x="83.9" y="60">H7</text>
<text x="83.9" y="61.4">D7</text>
<text x="83.9" y="64.2">C8</text>
<text x="83.9" y="65.6">C2</text>
<text x="83.9" y="62.8">C3</text>
<text x="105.2" y="65.6">K1</text>
<text x="105.2" y="60">M2</text>
<text x="105.2" y="61.4">N8</text>
<text x="105.2" y="62.8">M3</text>
<text x="200" y="65.6">1</text>
<text x="200" y="60">5</text>
<text x="200" y="61.4">6</text>
<text x="200" y="62.8">7</text>
<text x="200" y="64.2">8</text>
<text x="210.8" y="65.6">16</text>
<text x="210.8" y="64.2">9</text>
<text x="210.8" y="62.8">10</text>
<text x="210.8" y="61.4">11</text>
<text x="210.8" y="60">12</text>
<text x="84" y="69.7">B8</text>
<text x="84" y="66.9">A7</text>
<text x="84" y="71">A3</text>
<text x="84" y="68.3">A2</text>
<text x="105.2" y="69.7">B2</text>
<text x="105.2" y="71">G7</text>
<text x="123.4" y="70.3">VDDS_DDR</text>
<text x="200" y="66.9">2</text>
<text x="200" y="68.3">3</text>
<text x="200" y="69.7">4</text>
<text x="200" y="71">5</text>
<text x="210.8" y="71">12</text>
<text x="210.8" y="69.7">13</text>
<text x="210.8" y="68.3">14</text>
<text x="210.8" y="66.9">15</text>
<text x="83.9" y="73.8">C7</text>
<text x="84" y="75.1">B7</text>
<text x="84.1" y="77.9">F3</text>
<text x="105.2" y="73.8">K2</text>
<text x="105.2" y="75.1">K8</text>
<text x="105.2" y="76.5">N1</text>
<text x="105.2" y="77.9">N9</text>
<text x="105.2" y="72.4">R9</text>
<text x="200" y="72.4">6</text>
<text x="200" y="73.8">7</text>
<text x="200" y="75.1">8</text>
<text x="200" y="76.5">1</text>
<text x="200" y="77.9">2</text>
<text x="210.8" y="75.1">9</text>
<text x="210.8" y="73.8">10</text>
<text x="210.8" y="72.4">11</text>
<text x="210.8" y="76.5">16 RP7</text>
<text x="210.8" y="77.9">15</text>
<text x="83.8" y="79.3">G3</text>
<text x="83.9" y="82">D3</text>
<text x="84" y="83.4">E7</text>
<text x="105.2" y="83.4">A9</text>
<text x="105.2" y="80.6">D9</text>
<text x="105.2" y="79.3">R1</text>
<text x="200" y="79.3">3</text>
<text x="200" y="80.6">4</text>
<text x="200" y="82">5</text>
<text x="200" y="83.4">6</text>
<text x="210.8" y="83.4">11</text>
<text x="210.8" y="82">12</text>
<text x="210.8" y="80.6">13</text>
<text x="210.8" y="79.3">14</text>
<text x="60.1" y="86.7">VDDS_DDR</text>
<text x="84" y="87.5">A1</text>
<text x="84" y="88.9">A8</text>
<text x="105.2" y="84.8">B3</text>
<text x="105.2" y="86.1">E1</text>
<text x="105.2" y="87.5">G8</text>
<text x="105.2" y="88.9">J2</text>
<text x="200" y="84.8">7</text>
<text x="200" y="86.1">8</text>
<text x="210.8" y="86.1">9</text>
<text x="210.8" y="84.8">10</text>
<text x="83.9" y="90.2">C1</text>
<text x="83.9" y="91.6">C9</text>
<text x="83.9" y="93">D2</text>
<text x="84" y="94.3">E9</text>
<text x="84.1" y="95.7">F1</text>
<text x="105.2" y="90.2">J8</text>
<text x="105.2" y="91.6">M1</text>
<text x="105.2" y="93">M9</text>
<text x="105.2" y="94.3">P1</text>
<text x="105.2" y="95.7">P9</text>
<text x="83.9" y="97.1">H2</text>
<text x="83.9" y="98.5">H9</text>
<text x="84.2" y="101.2">J1</text>
<text x="105.2" y="101.2">B1</text>
<text x="105.2" y="97.1">T1</text>
<text x="105.2" y="98.5">T9</text>
<text x="83.8" y="106.7">M7</text>
<text x="84.1" y="103.9">L1</text>
<text x="84.1" y="105.3">L9</text>
<text x="84.2" y="102.6">J9</text>
<text x="105.2" y="105.3">D8</text>
<text x="105.2" y="103.9">D1</text>
<text x="105.2" y="102.6">B9</text>
<text x="105.2" y="106.7">E2</text>
<text x="118" y="102.6">DGND</text>
<text x="252.8" y="105.1">VAUX33</text>
<text x="83.8" y="110.8">M8</text>
<text x="105.2" y="108.1">E8</text>
<text x="105.2" y="109.4">F9</text>
<text x="105.2" y="110.8">G1</text>
<text x="105.2" y="112.2">G9</text>
<text x="171.2" y="111.4">VDDS_DDR</text>
<text x="215.1" y="110.8">1</text>
<text x="215.1" y="113.6">2</text>
<text x="232.7" y="113.6">9</text>
<text x="232.7" y="110.8">10</text>
<text x="244.2" y="111.4">VAUX33</text>
<text x="83.9" y="114.9">H1</text>
<text x="105.2" y="114.9">L8</text>
<text x="198.6" y="114.2">VDDS_DDR</text>
<text x="200" y="116.9">VTT_DDR</text>
<text x="208.5" y="116.2">0.75V</text>
<text x="215.1" y="116.3">3</text>
<text x="232.7" y="119">7</text>
<text x="232.7" y="116.3">8</text>
<text x="244.2" y="116.9">DGND</text>
<text x="127.6" y="123.2">DGND</text>
<text x="187.9" y="124.6">DGND</text>
<text x="199.2" y="121">DGND</text>
<text x="215.1" y="120.4">4</text>
<text x="215.1" y="121.8">5</text>
<text x="223.3" y="125.8" transform="rotate(-90 223.3 125.8)">11</text>
<text x="232.7" y="121.8">6</text>
<text x="268.3" y="125.9">DGND</text>
<text x="68.6" y="131.4">DGND</text>
<text x="221.7" y="132.8">DGND</text>
<text x="238.7" y="132.8">DGND</text>
<text x="163.1" y="161.3">VTT_DDR</text>
<text x="184.3" y="161.3">VDDS_DDR</text>
<text x="197.9" y="161.3">VAUX33</text>
<text x="32.9" y="164.3">VDDS_DDR</text>
<text x="94.6" y="175.3">DGND</text>
<text x="164.6" y="176.7">DGND</text>
<text x="186.5" y="175.3">DGND</text>
<text x="198.9" y="175.3">DGND</text>
<text x="227.7" y="191.6">ARM MPU Business Unit</text>
<text x="227.7" y="192.9">12500 TI Blvd</text>
<text x="227.7" y="194.2">Dallas, TX 75243</text>
<text x="227" y="202.6">Size</text>
<text x="229.2" y="200.3">DDR3_Memory</text>
<text x="231.8" y="202.6">Document Number</text>
<text x="260.6" y="202.6">Modified By:</text>
<text x="272.3" y="202.8">Rev</text>
<text x="227.7" y="206.7">Date:</text>
<text x="227.7" y="204.5">C</text>
<text x="231.8" y="206.9">Friday, March 22, 2013</text>
<text x="231.8" y="204.5">TMDSSK3358_1.2A.dsn</text>
<text x="255.1" y="206.7">Sheet: 7</text>
<text x="260.8" y="204.7">Radha</text>
<text x="264.7" y="206.7">of 17</text>
<text x="272.3" y="204.7">1.2B</text>
</g>
<g font-size="1.2" fill="#000080">
<text x="60.3" y="31.3">R237</text>
<text x="60.3" y="32.7">10K, 1%</text>
<text x="93.3" y="35.4">U32</text>
<text x="34.3" y="36.8">R242</text>
<text x="34.3" y="38.2">10K, 1%</text>
<text x="198.9" y="43.6">R89</text>
<text x="198.9" y="46.4">R88</text>
<text x="205.7" y="43.6">33</text>
<text x="205.7" y="46.4">33</text>
<text x="216.7" y="45">C167</text>
<text x="216.7" y="46.4">0.1uF</text>
<text x="212.6" y="56">33x8</text>
<text x="212.6" y="64.2">RP5</text>
<text x="212.6" y="65.6">33x8</text>
<text x="212.6" y="77.9">33x8</text>
<text x="179.7" y="110.8">R93</text>
<text x="186.5" y="110.8">10K, 1%</text>
<text x="222.2" y="109.5">U14</text>
<text x="256.5" y="109.5">R96</text>
<text x="256.5" y="110.8">10K, 1%</text>
<text x="260.6" y="113.6">TP23</text>
<text x="115.2" y="115">R94</text>
<text x="122.1" y="115">240, 1%</text>
<text x="183.8" y="117.7">10K, 1%</text>
<text x="185.2" y="116.3">R95</text>
<text x="193.4" y="116.3">C171</text>
<text x="193.4" y="117.7">0.001uF</text>
<text x="65.8" y="121.8">C145</text>
<text x="65.8" y="123.2">0.1uF</text>
<text x="89.2" y="120.5">MT41J128M16JT-125</text>
<text x="224.9" y="124.6">TPS51200</text>
<text x="235.9" y="125.9">C187</text>
<text x="248.3" y="121.8">TP25</text>
<text x="256.5" y="121.8">R245</text>
<text x="263.4" y="121.8">10K, 1%</text>
<text x="235.9" y="127.3">0.1uF</text>
<text x="30.2" y="168.5">C277</text>
<text x="30.2" y="169.8">10uF</text>
<text x="37" y="168.5">C158</text>
<text x="37" y="169.8">10uF</text>
<text x="43.9" y="168.5">C175</text>
<text x="43.9" y="169.8">0.1uF, 6.3V</text>
<text x="52.1" y="168.5">C173</text>
<text x="52.1" y="169.8">0.1uF, 6.3V</text>
<text x="60.3" y="168.5">C174</text>
<text x="60.3" y="169.8">0.1uF, 6.3V</text>
<text x="68.6" y="168.5">C172</text>
<text x="68.6" y="169.8">0.1uF, 6.3V</text>
<text x="78.2" y="168.5">C165</text>
<text x="78.2" y="169.8">0.1uF, 6.3V</text>
<text x="87.8" y="168.5">C142</text>
<text x="87.8" y="169.8">0.1uF, 6.3V</text>
<text x="97.4" y="168.5">C148</text>
<text x="97.4" y="169.8">0.1uF, 6.3V</text>
<text x="107" y="168.5">C169</text>
<text x="107" y="169.8">0.1uF, 6.3V</text>
<text x="118" y="168.5">C147</text>
<text x="118" y="169.8">0.1uF, 6.3V</text>
<text x="127.6" y="168.5">C168</text>
<text x="127.6" y="169.8">0.1uF, 6.3V</text>
<text x="138.5" y="168.5">C143</text>
<text x="138.5" y="169.8">0.1uF, 6.3V</text>
<text x="148.1" y="168.5">C144</text>
<text x="148.1" y="169.8">0.1uF, 6.3V</text>
<text x="159.1" y="168.5">C182</text>
<text x="159.1" y="169.8">10uF</text>
<text x="167.3" y="168.5">C141</text>
<text x="167.3" y="169.8">10uF</text>
<text x="175.6" y="168.5">C186</text>
<text x="175.6" y="169.8">10uF</text>
<text x="181.1" y="168.5">C140</text>
<text x="181.1" y="169.8">10uF</text>
<text x="192" y="168.5">C273</text>
<text x="192" y="169.8">10uF</text>
<text x="201.6" y="168.5">C176</text>
<text x="201.6" y="169.8">4.7uF</text>
</g>
<g font-size="1.2" fill="#f00">
<text x="130.7" y="33.9">DDR_A[14..0]</text>
<text x="148" y="34.7">DDR_A[14..0]</text>
<text x="157.5" y="34.7">&lt;2&gt;</text>
<text x="50.6" y="37.5">&lt;2&gt;</text>
<text x="52" y="41.6">&lt;2&gt;</text>
<text x="52" y="40.2">&lt;2&gt;</text>
<text x="54" y="37.5">DDR_RESETn</text>
<text x="55.4" y="41.6">DDR_CLKn</text>
<text x="55.4" y="40.2">DDR_CLK</text>
<text x="70.2" y="40.9">DDR_CLKn</text>
<text x="70.2" y="39.5">DDR_CLK</text>
<text x="70.2" y="36.8">DDR_RESETn</text>
<text x="114.1" y="40.9">DDR_A1</text>
<text x="114.1" y="39.5">DDR_A0</text>
<text x="25.9" y="43">&lt;2&gt;</text>
<text x="29.4" y="43">DDR_CKE</text>
<text x="44.2" y="42.2">DDR_CKE</text>
<text x="52" y="47.1">&lt;2&gt;</text>
<text x="52" y="45.7">&lt;2&gt;</text>
<text x="52" y="44.3">&lt;2&gt;</text>
<text x="55.4" y="47.1">DDR_CASn</text>
<text x="55.4" y="45.7">DDR_RASn</text>
<text x="55.4" y="44.3">DDR_CSn</text>
<text x="70.2" y="46.4">DDR_CASN</text>
<text x="70.2" y="47.7">DDR_WEn</text>
<text x="70.2" y="45">DDR_RASN</text>
<text x="70.2" y="43.6">DDR_CSN0</text>
<text x="114.1" y="43.6">DDR_A3</text>
<text x="114.1" y="45">DDR_A4</text>
<text x="114.1" y="42.2">DDR_A2</text>
<text x="114.1" y="47.7">DDR_A6</text>
<text x="114.1" y="46.4">DDR_A5</text>
<text x="185.4" y="43.6">DDR_CLK</text>
<text x="185.4" y="46.4">DDR_CLKn</text>
<text x="25.4" y="49.8">&lt;2&gt;</text>
<text x="28.8" y="49.8">DDR_D[15..0]</text>
<text x="40.2" y="49">DDR_D[15..0]</text>
<text x="52" y="48.5">&lt;2&gt;</text>
<text x="55.4" y="48.5">DDR_WEn</text>
<text x="70.2" y="53.2">DDR_D5</text>
<text x="70.2" y="51.9">DDR_D6</text>
<text x="70.2" y="50.5">DDR_D3</text>
<text x="114.1" y="51.9">DDR_A9</text>
<text x="114.1" y="50.5">DDR_A8</text>
<text x="114.1" y="53.2">DDR_A10</text>
<text x="114.1" y="49.1">DDR_A7</text>
<text x="70.2" y="54.6">DDR_D7</text>
<text x="70.2" y="58.7">DDR_D4</text>
<text x="70.2" y="57.3">DDR_D0</text>
<text x="70.2" y="56">DDR_D2</text>
<text x="114.1" y="58.7">DDR_A14</text>
<text x="114.1" y="57.3">DDR_A13</text>
<text x="114.1" y="56">DDR_A12</text>
<text x="114.1" y="54.6">DDR_A11</text>
<text x="130.7" y="58.6">DDR_BA[2..0]</text>
<text x="143.9" y="59.4">DDR_BA[2..0]</text>
<text x="153.5" y="59.4">&lt;2&gt;</text>
<text x="185.4" y="54.6">DDR_CASN</text>
<text x="185.4" y="56">DDR_RASN</text>
<text x="185.4" y="57.3">DDR_A10</text>
<text x="185.4" y="58.7">DDR_A12</text>
<text x="70.2" y="60.1">DDR_D1</text>
<text x="70.2" y="65.6">DDR_D12</text>
<text x="70.2" y="64.2">DDR_D14</text>
<text x="70.2" y="62.8">DDR_D8</text>
<text x="70.2" y="61.4">DDR_D11</text>
<text x="114.1" y="65.6">DDR_ODT</text>
<text x="114.1" y="60.1">DDR_BA0</text>
<text x="114.1" y="62.8">DDR_BA2</text>
<text x="114.1" y="61.4">DDR_BA1</text>
<text x="185.4" y="60.1">DDR_A1</text>
<text x="185.4" y="61.4">DDR_BA1</text>
<text x="185.4" y="62.8">DDR_A4</text>
<text x="185.4" y="64.2">DDR_A6</text>
<text x="185.4" y="65.6">DDR_ODT</text>
<text x="70.2" y="69.7">DDR_D13</text>
<text x="70.2" y="68.3">DDR_D10</text>
<text x="70.2" y="71.1">DDR_D9</text>
<text x="70.2" y="66.9">DDR_D15</text>
<text x="143.9" y="66.3">DDR_ODT</text>
<text x="151.4" y="66.3">&lt;2&gt;</text>
<text x="185.4" y="68.3">DDR_A5</text>
<text x="185.4" y="69.7">DDR_A3</text>
<text x="185.4" y="71.1">DDR_BA0</text>
<text x="185.4" y="66.9">DDR_CSN0</text>
<text x="50.1" y="74.5">&lt;2&gt;</text>
<text x="50.1" y="75.9">&lt;2&gt;</text>
<text x="53.5" y="74.5">DDR_DQS1</text>
<text x="53.5" y="75.9">DDR_DQSN1</text>
<text x="70.2" y="77.9">DDR_DQS0</text>
<text x="70.2" y="73.8">DDR_DQS1</text>
<text x="70.2" y="75.2">DDR_DQSN1</text>
<text x="185.4" y="72.4">DDR_WEn</text>
<text x="185.4" y="73.8">DDR_A0</text>
<text x="185.4" y="75.2">DDR_BA2</text>
<text x="185.4" y="77.9">DDR_A8</text>
<text x="49.8" y="80">&lt;2&gt;</text>
<text x="51.2" y="78.6">&lt;2&gt;</text>
<text x="52" y="82.7">&lt;2&gt;</text>
<text x="53.2" y="80">DDR_DQSN0</text>
<text x="54.6" y="78.6">DDR_DQS0</text>
<text x="55.4" y="82.7">DDR_DQM1</text>
<text x="70.2" y="79.3">DDR_DQSN0</text>
<text x="70.2" y="83.4">DDR_DQM0</text>
<text x="70.2" y="82">DDR_DQM1</text>
<text x="185.4" y="82">DDR_A2</text>
<text x="185.4" y="83.4">DDR_A9</text>
<text x="185.4" y="79.3">DDR_A14</text>
<text x="185.4" y="80.6">DDR_A11</text>
<text x="52" y="84.1">&lt;2&gt;</text>
<text x="55.4" y="84.1">DDR_DQM0</text>
<text x="185.4" y="84.8">DDR_A13</text>
<text x="185.4" y="86.1">DDR_A7</text>
<text x="185.4" y="93">DDR_RESETn</text>
<text x="54.3" y="111.4">&lt;2,7&gt;</text>
<text x="58.8" y="111.4">DDR_VREF</text>
<text x="70.2" y="110.8">DDR_VREF</text>
<text x="204.6" y="110.8">REFIN_DDR</text>
<text x="262.7" y="120.2">DDR_VTT_EN</text>
<text x="272.3" y="120.2">&lt;15&gt;</text>
<text x="252.4" y="126.5">DDR_VREF</text>
<text x="260.8" y="126.5">&lt;2,7&gt;</text>
</g>
<g font-size="1.2" fill="#004080">
<text x="87.1" y="40.3">CK</text>
<text x="87.1" y="41.7">CKn</text>
<text x="87.1" y="37.6">RESET#</text>
<text x="102.1" y="40.3">A0</text>
<text x="102.1" y="41.7">A1</text>
<text x="87.1" y="43.1">CKE</text>
<text x="87.1" y="44.5">CSn</text>
<text x="87.1" y="45.8">RASn</text>
<text x="87.1" y="47.2">CASn</text>
<text x="102.1" y="43.1">A2</text>
<text x="102.1" y="44.5">A3</text>
<text x="102.1" y="45.8">A4</text>
<text x="102.1" y="47.2">A5</text>
<text x="87.1" y="48.6">WEn</text>
<text x="87.1" y="51.3">DQ0</text>
<text x="87.1" y="52.7">DQ1</text>
<text x="102.1" y="48.6">A6</text>
<text x="102.1" y="50">A7</text>
<text x="102.1" y="51.3">A8</text>
<text x="102.1" y="52.7">A9</text>
<text x="87.1" y="54.1">DQ2</text>
<text x="87.1" y="55.4">DQ3</text>
<text x="87.1" y="56.8">DQ4</text>
<text x="87.1" y="58.2">DQ5</text>
<text x="87.1" y="59.6">DQ6</text>
<text x="101.4" y="54.1">A10</text>
<text x="101.4" y="55.4">A11</text>
<text x="101.4" y="56.8">A12</text>
<text x="101.4" y="58.2">A13</text>
<text x="101.4" y="59.6">A14</text>
<text x="87.1" y="60.9">DQ7</text>
<text x="87.1" y="62.3">DQ8</text>
<text x="87.1" y="65">DQ10</text>
<text x="87.1" y="63.7">DQ9</text>
<text x="101.2" y="60.9">BA0</text>
<text x="101.2" y="62.3">BA1</text>
<text x="101.2" y="63.7">BA2</text>
<text x="87.1" y="66.4">DQ11</text>
<text x="87.1" y="70.5">DQ14</text>
<text x="87.1" y="67.8">DQ12</text>
<text x="87.1" y="71.9">DQ15</text>
<text x="87.1" y="69.2">DQ13</text>
<text x="100.3" y="70.5">VDD1</text>
<text x="100.3" y="71.9">VDD2</text>
<text x="101" y="66.4">ODT</text>
<text x="87.1" y="76">UDQSn</text>
<text x="87.1" y="74.6">UDQS</text>
<text x="100.3" y="74.6">VDD4</text>
<text x="100.3" y="76">VDD5</text>
<text x="100.3" y="77.4">VDD6</text>
<text x="100.3" y="73.3">VDD3</text>
<text x="87.1" y="82.9">UDM</text>
<text x="87.1" y="80.1">LDQSn</text>
<text x="87.1" y="78.8">LDQS</text>
<text x="100.3" y="81.5">VDD9</text>
<text x="100.3" y="78.8">VDD7</text>
<text x="100.3" y="80.1">VDD8</text>
<text x="87.1" y="88.3">VDDQ1</text>
<text x="87.1" y="89.7">VDDQ2</text>
<text x="87.1" y="84.2">LDM</text>
<text x="100.4" y="84.2">VSS1</text>
<text x="100.4" y="85.6">VSS2</text>
<text x="100.4" y="87">VSS3</text>
<text x="100.4" y="88.3">VSS4</text>
<text x="100.4" y="89.7">VSS5</text>
<text x="87.1" y="91.1">VDDQ3</text>
<text x="87.1" y="92.5">VDDQ4</text>
<text x="87.1" y="93.9">VDDQ5</text>
<text x="87.1" y="95.2">VDDQ7</text>
<text x="100.4" y="91.1">VSS6</text>
<text x="100.4" y="92.5">VSS7</text>
<text x="100.4" y="93.9">VSS8</text>
<text x="100.4" y="95.2">VSS9</text>
<text x="87.1" y="96.6">VDDQ8</text>
<text x="87.1" y="98">VDDQ9</text>
<text x="87.1" y="99.3">VDDQ10</text>
<text x="99.7" y="96.6">VSS10</text>
<text x="99.7" y="98">VSS11</text>
<text x="99.7" y="99.3">VSS12</text>
<text x="87.1" y="102.1">NC1</text>
<text x="87.1" y="103.4">NC2</text>
<text x="87.1" y="104.8">NC3</text>
<text x="87.1" y="106.2">NC4</text>
<text x="87.1" y="107.6">NC5</text>
<text x="99.5" y="106.2">VSSQ4</text>
<text x="99.5" y="104.8">VSSQ3</text>
<text x="99.5" y="103.4">VSSQ2</text>
<text x="99.5" y="102.1">VSSQ1</text>
<text x="99.5" y="107.6">VSSQ5</text>
<text x="87.1" y="111.7">VREF_CA</text>
<text x="99.5" y="108.9">VSSQ6</text>
<text x="99.5" y="110.3">VSSQ7</text>
<text x="99.5" y="111.7">VSSQ8</text>
<text x="99.5" y="113.1">VSSQ9</text>
<text x="217.4" y="111.7">REFIN</text>
<text x="229.1" y="111.7">VIN</text>
<text x="87.1" y="115.8">VREF_DQ</text>
<text x="101.9" y="115.8">ZQ</text>
<text x="217.4" y="114.4">VLDOIN</text>
<text x="217.4" y="117.2">VO</text>
<text x="226.5" y="114.4">PGOOD</text>
<text x="228.4" y="117.2">GND</text>
<text x="229.4" y="119.9">EN</text>
<text x="217.4" y="121.3">PGND</text>
<text x="217.4" y="122.6">VOSNS</text>
<text x="224.2" y="122.8" transform="rotate(-90 224.2 122.8)">PWRPD</text>
<text x="226.1" y="122.6">REFOUT</text>
</g>
<g font-size="1.2" fill="#808080">
<text x="211.2" y="93">R241</text>
<text x="211.2" y="94.4">DNI</text>
</g>
<g font-size="1">
<text x="28.8" y="1">5</text>
<text x="83.7" y="1">4</text>
<text x="138.5" y="1">3</text>
<text x="193.4" y="1">2</text>
<text x="248.3" y="1">1</text>
<text x=".4" y="28">D</text>
<text x="276.1" y="28">D</text>
<text x=".4" y="79.4">C</text>
<text x="276.1" y="79.4">C</text>
<text x=".4" y="130.9">B</text>
<text x="276.1" y="130.9">B</text>
<text x=".4" y="182.3">A</text>
<text x="276.1" y="182.3">A</text>
<text x="28.8" y="208.2">5</text>
<text x="83.7" y="208.2">4</text>
<text x="138.5" y="208.2">3</text>
<text x="193.4" y="208.2">2</text>
<text x="248.3" y="208.2">1</text>
</g>
</svg>
